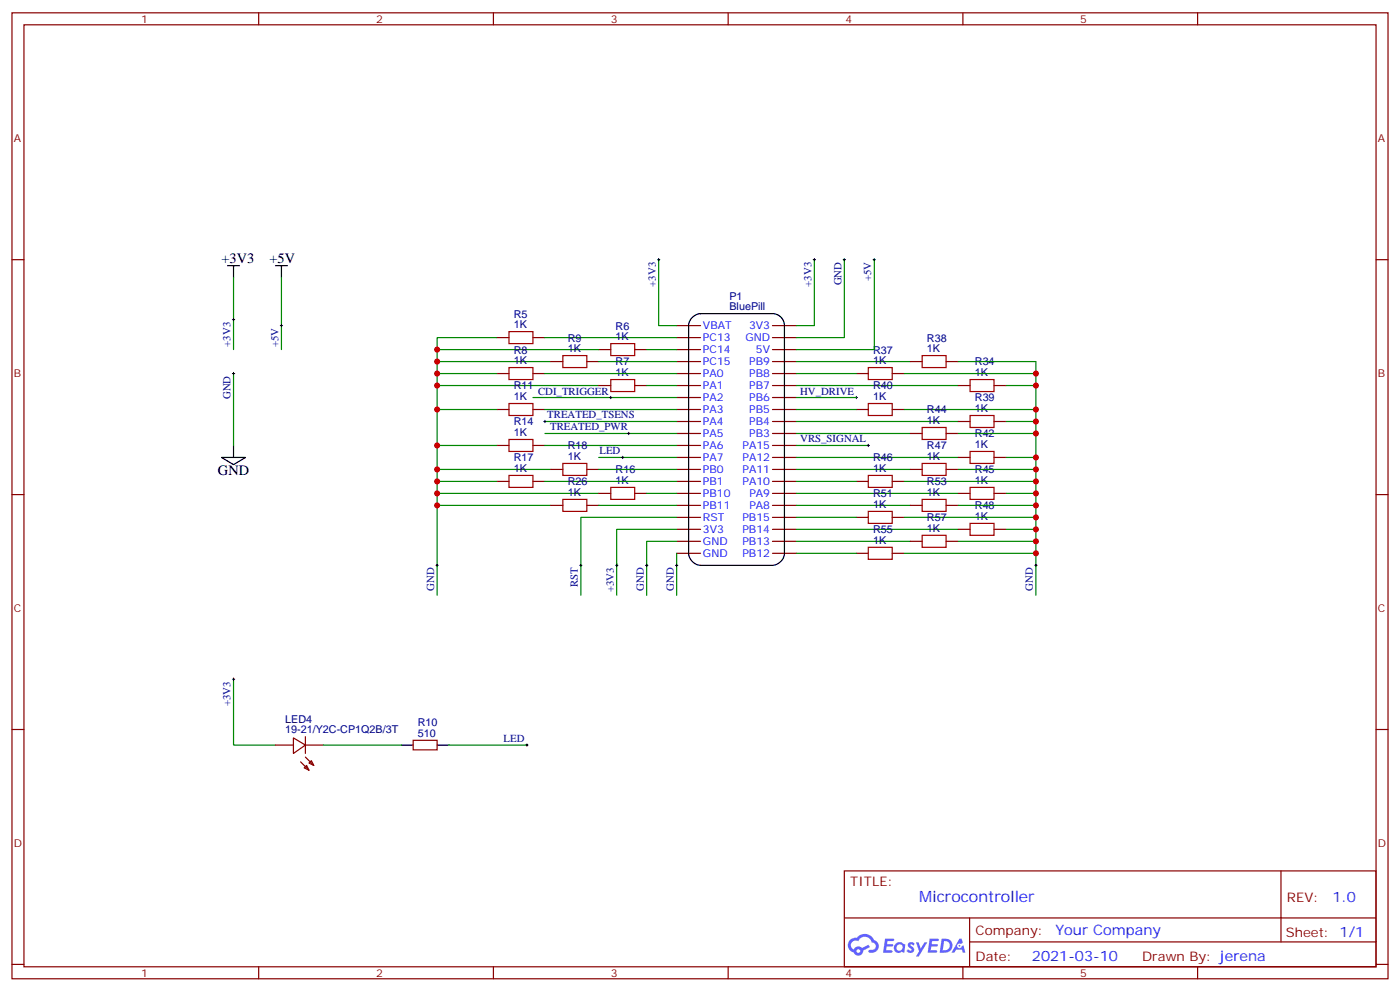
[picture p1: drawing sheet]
<svg xmlns="http://www.w3.org/2000/svg" width="412mm" height="292mm" viewBox="0 0 412 292" stroke-linecap="round" stroke-linejoin="round" font-family="sans-serif">
<g fill="none" stroke="#870000" stroke-width=".35">
<path d="M3.5 3.8h405.4v284.3h-405.4zM7.1 7.3h398.2v277.3h-398.2zM76.2 3.8v3.5M145.3 3.8v3.5M214.5 3.8v3.5M283.6 3.8v3.5M352.8 3.8v3.5M3.5 76.4h3.6M405.3 76.4h3.6M3.5 145.6h3.6M405.3 145.6h3.6M3.5 214.7h3.6"/>
<path d="M405.3 214.7h3.6M248.7 256.4h156.6v28.2h-156.6zM377.3 256.4v20.9M248.7 270.2h156.5M285.6 277.3h119.6M285.6 270.2v14.1M3.5 283.9h3.6M76.2 284.6v3.5M145.3 284.6v3.5M214.5 284.6v3.5M283.6 284.6v3.5M352.8 284.6v3.5"/>
<path d="M405.3 283.9h3.6"/>
</g>
<g fill="#5487ff">
<path d="M267.7 277.5a1.22 1.22 0 0 1 1.7 .3l-.4 .6a.47 .47 0 0 0-.3-.4 .47 .47 0 0 0-.5 .2l.1 .2a1.14 1.14 0 0 1 .8 1.7 1.14 1.14 0 0 1-1.9 0l-.2-.2 .5-.5 .7 .4a.29 .29 0 0 0 .3-.2 .29 .29 0 0 0-.2-.4 1.04 1.04 0 0 1-.6-1.7z"/>
<path d="M260.7 276.3h2.4l.3 .2-.2 .5h-1.8l-.1 .9h1.5l.3 .4-.3 .3h-1.6l-.2 1.1 1.7 .1 .2 .3-.2 .3h-2.6z"/>
<path d="M273.8 276.3h2.4l.3 .2-.1 .5h-1.8l-.2 .9h1.6l.3 .4-.4 .3h-1.6l-.1 1.1 1.7 .1 .2 .3-.2 .3h-2.6z"/>
<path d="M282.6 276.3h.7l.3 1.2-.6 .4a.69 .69 0 0 0-1 .2 .69 .69 0 0 0 .4 1 .69 .69 0 0 0 .9-.6l.5-.3 .6 2.2h-.8l-.2-.8h-1.8l-.5 .8h-.8z"/>
<path d="M269.8 277.4h.8l.6 1.8 1.1-1.8h.9l-2.6 4.2h-.8l.9-1.6z"/>
<path d="M277.4 276.3l-.6 4.1h1.3a2.11 2.11 0 0 0 2.5-2.1 2.11 2.11 0 0 0-2.5-2zM278.1 277a1.39 1.39 0 0 1 1.7 1.4 1.39 1.39 0 0 1-1.8 1.3h-.3z"/>
<path d="M263.7 277.9a1.54 1.54 0 0 0-.1 2.2 1.54 1.54 0 0 0 2.2 .1l.6 .2 .3-2.3-.2-.2h-.4a1.49 1.49 0 0 0-2.4 0zM264 278.9a.94 .94 0 0 1 1.8 0 .94 .94 0 0 1-1.8 0z"/>
<path d="M250.4 276.7a2.18 2.18 0 0 0 1.1 3.7 1.44 1.44 0 0 0 1.6 .9 1.44 1.44 0 0 0 1.2-1.5l2-1-.5-.7-1.9 .9a1.47 1.47 0 0 0-2.4 .5 1.39 1.39 0 0 1-.7-2 1.39 1.39 0 0 1 2-.4 2.12 2.12 0 0 1 2.2-1.3 2.12 2.12 0 0 1 1.9 1.7 1.14 1.14 0 0 1 1.1 1.4 1.14 1.14 0 0 1-1.7 .7 .43 .43 0 0 0-.5 .4 .43 .43 0 0 0 .4 .5 1.98 1.98 0 0 0 2.5-1.3 1.98 1.98 0 0 0-1.2-2.5 3.1 3.1 0 0 0-5.3-.7l-.9 .1zM252.3 280a.55 .55 0 0 1 1.1 0 .55 .55 0 0 1-1.1 0z"/>
<circle cx="282.6" cy="278.4" r=".26"/>
</g>
<g fill="none" stroke="#870000" stroke-width=".35">
<path d="M146.4 99.4h3.5M157 99.4h3.5M199.3 95.8h7.1M199.3 99.4h7.1M227.5 95.8h7.1M227.5 99.4h7.1M146.4 110h3.5M157 110h3.5M162.3 106.4h3.5M172.9 106.4h3.5M176.4 102.9h3.5M176.4 113.5h3.5"/>
<path d="M187 102.9h3.5M187 113.5h3.5M199.3 102.9h7.1M199.3 106.4h7.1M199.3 110h7.1M199.3 113.5h7.1M199.3 117h7.1M227.5 102.9h7.1M227.5 106.4h7.1M227.5 110h7.1M227.5 113.5h7.1M227.5 117h7.1"/>
<path d="M252.2 110h3.6M262.8 110h3.5M268.1 106.4h3.5M278.7 106.4h3.5M282.2 113.5h3.6M292.8 113.5h3.5M146.4 120.5h3.5M146.4 131.1h3.5M157 120.5h3.5M157 131.1h3.5M162.3 138.2h3.5M172.9 138.2h3.5"/>
<path d="M199.3 120.5h7.1M199.3 124.1h7.1M199.3 127.6h7.1M199.3 131.1h7.1M199.3 134.7h7.1M199.3 138.2h7.1M227.5 120.5h7.1M227.5 124.1h7.1M227.5 127.6h7.1M227.5 131.1h7.1M227.5 134.7h7.1M227.5 138.2h7.1"/>
<path d="M252.2 120.5h3.6M262.8 120.5h3.5M268.1 127.6h3.5M268.1 138.2h3.5M278.7 127.6h3.5M278.7 138.2h3.5M282.2 124.1h3.6M282.2 134.7h3.6M292.8 124.1h3.5M292.8 134.7h3.5M146.4 141.7h3.5M157 141.7h3.5"/>
<path d="M162.3 148.8h3.5M172.9 148.8h3.5M176.4 145.2h3.5M187 145.2h3.5M199.3 141.7h7.1M199.3 145.2h7.1M199.3 148.8h7.1M199.3 152.3h7.1M199.3 155.8h7.1M199.3 159.3h7.1M227.5 141.7h7.1M227.5 145.2h7.1"/>
<path d="M227.5 148.8h7.1M227.5 152.3h7.1M227.5 155.8h7.1M227.5 159.3h7.1M252.2 141.7h3.6M252.2 152.3h3.6M262.8 141.7h3.5M262.8 152.3h3.5M268.1 148.8h3.5M268.1 159.3h3.5M278.7 148.8h3.5M278.7 159.3h3.5"/>
<path d="M282.2 145.2h3.6M282.2 155.8h3.6M292.8 145.2h3.5M292.8 155.8h3.5M199.3 162.9h7.1M227.5 162.9h7.1M252.2 162.9h3.6M262.8 162.9h3.5M81.1 219.3h5.3M86.4 217.2l3.6 2.1-3.6 2.5zM90 219.3h5.2M90 216.9v4.9"/>
<path d="M121.7 217.9h7.1v2.8h-7.1zM88.5 224.3l2.5 2.4M89.6 226l.7-.7 .7 1.4zM90 222.8l2.4 2.5M91 224.6l.7-.7 .7 1.4z"/>
</g>
<path d="M67 78.2h3.6M68.8 78.2v3.5M81.1 78.2h3.6M82.9 78.2v3.5M204 93.4a3.6 3.6 0 0 1 2.4-1.1h21.1a3.5 3.5 0 0 1 3.6 3.5v67.1a3.8 3.8 0 0 1-3.6 3.5h-21.1a3.8 3.8 0 0 1-3.6-3.5v-67.1a3.5 3.5 0 0 1 1.2-2.4zM65.3 134.7h7l-3.5 2.1zM68.8 131.1v3.6M118.2 219.3h3.5M128.8 219.3h3.5" fill="none" stroke="#000" stroke-width=".35"/>
<g fill="none" stroke="#008700" stroke-width=".35">
<path d="M194 76.4v19.4h5.3M239.9 76.4v19.4h-5.3M248.7 76.4v23h-14.1M257.5 76.4v26.5h-22.9M68.8 81.7v21.2M82.9 81.7v21.2M146.4 99.4h-17.6v75.8M160.5 99.4h38.8M68.8 110v21.1M128.8 102.9h47.6M128.8 106.4h33.5M128.8 113.5h47.6"/>
<path d="M128.8 110h17.6M157 117h42.3M160.5 110h38.8M176.4 106.4h22.9M190.5 102.9h8.8M190.5 113.5h8.8M234.6 106.4h33.5M234.6 113.5h47.6M234.6 110h17.6M234.6 117h17.6M266.3 110h38.9M282.2 106.4h23v68.8"/>
<path d="M296.3 113.5h8.9M128.8 120.5h17.6M128.8 131.1h17.6M128.8 138.2h33.5M160.5 120.5h38.8M160.5 131.1h38.8M160.5 124.1h38.8M160.5 127.6h38.8M176.4 138.2h22.9M176.4 134.7h22.9M234.6 120.5h17.6M234.6 131.1h21.2"/>
<path d="M234.6 138.2h33.5M234.6 124.1h47.6M234.6 127.6h33.5M234.6 134.7h47.6M266.3 120.5h38.9M282.2 138.2h23M282.2 127.6h23M296.3 124.1h8.9M296.3 134.7h8.9M128.8 145.2h47.6M128.8 141.7h17.6M128.8 148.8h33.5"/>
<path d="M160.5 141.7h38.8M176.4 148.8h22.9M190.5 145.2h8.8M199.3 155.8h-17.6v19.4M199.3 159.3h-8.8v15.9M199.3 152.3h-28.2v22.9M234.6 145.2h47.6M234.6 141.7h17.6M234.6 148.8h33.5M234.6 155.8h47.6M234.6 152.3h17.6M234.6 159.3h33.5"/>
<path d="M266.3 141.7h38.9M266.3 152.3h38.9M282.2 148.8h23M282.2 159.3h23M296.3 145.2h8.9M296.3 155.8h8.9M199.3 162.9v12.3M234.6 162.9h17.6M266.3 162.9h38.9M68.8 199.9v19.4h12.3M95.2 219.3h23M132.3 219.3h22.9"/>
</g>
<g fill="none" stroke="#a10000" stroke-width=".35">
<path d="M149.9 97.6h7.1v3.5h-7.1zM149.9 108.2h7.1v3.5h-7.1zM149.9 118.8h7.1v3.5h-7.1zM165.8 104.7h7.1v3.5h-7.1zM179.9 101.1h7.1v3.6h-7.1zM179.9 111.7h7.1v3.6h-7.1zM255.8 108.2h7v3.5h-7zM255.8 118.8h7v3.5h-7zM271.6 104.7h7.1v3.5h-7.1zM285.8 111.7h7v3.6h-7zM149.9 129.4h7.1v3.5h-7.1zM149.9 139.9h7.1v3.6h-7.1z"/>
<path d="M165.8 136.4h7.1v3.5h-7.1zM255.8 139.9h7v3.6h-7zM271.6 125.8h7.1v3.6h-7.1zM271.6 136.4h7.1v3.5h-7.1zM285.8 122.3h7v3.5h-7zM285.8 132.9h7v3.5h-7zM165.8 147h7.1v3.5h-7.1zM179.9 143.5h7.1v3.5h-7.1zM255.8 150.5h7v3.6h-7zM271.6 147h7.1v3.5h-7.1zM271.6 157.6h7.1v3.5h-7.1zM285.8 143.5h7v3.5h-7z"/>
<path d="M285.8 154.1h7v3.5h-7zM255.8 161.1h7v3.5h-7z"/>
</g>
<g fill="none" stroke="#000" stroke-width=".29">
<path d="M193.7 76.4h.7M194 76.1v.7M239.5 76.4h.7M239.9 76.1v.7M248.4 76.4h.7M248.7 76.1v.7M257.2 76.4h.7M257.5 76.1v.7M68.4 94.1h.7M68.8 93.7v.7M82.5 95.8h.8M82.9 95.5v.7"/>
<path d="M68.4 110h.7M68.8 109.6v.7M179.6 117h.7M179.9 116.7v.7M251.9 117h.7M252.2 116.7v.7M160.2 124.1h.7M160.5 123.7v.7M183.1 134.7h.7M183.4 134.3v.7M184.9 127.6h.7M185.2 127.2v.8"/>
<path d="M255.4 131.1h.7M255.8 130.8v.7M128.4 166.4h.7M128.8 166.1v.7M170.7 166.4h.7M171.1 166.1v.7M181.3 166.4h.7M181.7 166.1v.7M190.1 166.4h.8M190.5 166.1v.7M199 166.4h.7M199.3 166.1v.7"/>
<path d="M304.8 166.4h.7M305.2 166.1v.7M68.4 199.9h.7M68.8 199.6v.7M154.9 219.3h.7M155.2 219v.7"/>
</g>
<g fill="#c00">
<circle cx="128.8" cy="102.9" r=".88"/>
<circle cx="128.8" cy="106.4" r=".88"/>
<circle cx="128.8" cy="113.5" r=".88"/>
<circle cx="128.8" cy="110" r=".88"/>
<circle cx="128.8" cy="120.5" r=".88"/>
<circle cx="128.8" cy="131.1" r=".88"/>
<circle cx="128.8" cy="138.2" r=".88"/>
<circle cx="128.8" cy="145.2" r=".88"/>
<circle cx="128.8" cy="141.7" r=".88"/>
<circle cx="128.8" cy="148.8" r=".88"/>
<circle cx="305.2" cy="110" r=".88"/>
<circle cx="305.2" cy="113.5" r=".88"/>
<circle cx="305.2" cy="120.5" r=".88"/>
<circle cx="305.2" cy="124.1" r=".88"/>
<circle cx="305.2" cy="127.6" r=".88"/>
<circle cx="305.2" cy="134.7" r=".88"/>
<circle cx="305.2" cy="141.7" r=".88"/>
<circle cx="305.2" cy="138.2" r=".88"/>
<circle cx="305.2" cy="145.2" r=".88"/>
<circle cx="305.2" cy="152.3" r=".88"/>
<circle cx="305.2" cy="148.8" r=".88"/>
<circle cx="305.2" cy="155.8" r=".88"/>
<circle cx="305.2" cy="162.9" r=".88"/>
<circle cx="305.2" cy="159.3" r=".88"/>
</g>
<text font-size="4.6" fill="#00f" x="270.8" y="265.4">Microcontroller</text>
<g font-size="4.2">
<text x="65.3" y="77.5">+3V3</text>
<text x="79.4" y="77.5">+5V</text>
<text x="64.2" y="139.9">GND</text>
</g>
<g font-size="4.2" fill="#00f">
<text x="392.5" y="265.6">1.0</text>
<text x="310.9" y="275.2">Your Company</text>
<text x="304" y="283">2021-03-10</text>
</g>
<g font-size="3.9" fill="#800">
<text x="250.5" y="260.9">TITLE:</text>
<text x="379.1" y="265.6">REV:</text>
<text x="287.4" y="275.1">Company:</text>
<text x="378.7" y="275.8">Sheet: 1/1</text>
<text x="287.4" y="282.8">Date:</text>
<text x="336.4" y="282.9">Drawn By: jerena</text>
</g>
<g font-size="3.2" fill="#800">
<text x="41.6" y="6.8">1</text>
<text x="110.8" y="6.8">2</text>
<text x="179.9" y="6.8">3</text>
<text x="249.1" y="6.8">4</text>
<text x="318.2" y="6.8">5</text>
<text x="4.1" y="41.9">A</text>
<text x="405.9" y="41.9">A</text>
<text x="4.1" y="111">B</text>
<text x="405.9" y="111">B</text>
<text x="4.1" y="180.2">C</text>
<text x="405.9" y="180.2">C</text>
<text x="4.1" y="249.3">D</text>
<text x="405.9" y="249.3">D</text>
<text x="41.6" y="287.6">1</text>
<text x="110.8" y="287.6">2</text>
<text x="179.9" y="287.6">3</text>
<text x="249.1" y="287.6">4</text>
<text x="318.2" y="287.6">5</text>
</g>
<g font-size="3.2" fill="#000080">
<text x="256.7" y="82.8" transform="rotate(-90 256.7 82.8)">+5V</text>
<text x="193.2" y="84.4" transform="rotate(-90 193.2 84.4)">+3V3</text>
<text x="214.9" y="88.2">P1</text>
<text x="239" y="84.4" transform="rotate(-90 239 84.4)">+3V3</text>
<text x="247.8" y="84" transform="rotate(-90 247.8 84)">GND</text>
<text x="151.4" y="93.5">R5</text>
<text x="214.9" y="91.3">BluePill</text>
<text x="151.4" y="96.6">1K</text>
<text x="167.2" y="100.5">R9</text>
<text x="181.3" y="100.1">1K</text>
<text x="181.3" y="97">R6</text>
<text x="273.1" y="100.5">R38</text>
<text x="67.9" y="102" transform="rotate(-90 67.9 102)">+3V3</text>
<text x="82" y="102.2" transform="rotate(-90 82 102.2)">+5V</text>
<text x="151.4" y="107.1">1K</text>
<text x="151.4" y="104.1">R8</text>
<text x="167.2" y="103.6">1K</text>
<text x="181.3" y="107.6">R7</text>
<text x="257.2" y="107.1">1K</text>
<text x="257.2" y="104.1">R37</text>
<text x="273.1" y="103.6">1K</text>
<text x="287.2" y="107.6">R34</text>
<text x="181.3" y="110.7">1K</text>
<text x="287.2" y="110.7">1K</text>
<text x="67.9" y="117.5" transform="rotate(-90 67.9 117.5)">GND</text>
<text x="151.4" y="117.7">1K</text>
<text x="151.4" y="114.6">R11</text>
<text x="158.5" y="116.1">CDI_TRIGGER</text>
<text x="235.7" y="116.1">HV_DRIVE</text>
<text x="257.2" y="117.7">1K</text>
<text x="257.2" y="114.6">R40</text>
<text x="287.2" y="118.2">R39</text>
<text x="151.4" y="125.2">R14</text>
<text x="161.2" y="123.2">TREATED_TSENS</text>
<text x="273.1" y="124.8">1K</text>
<text x="273.1" y="121.7">R44</text>
<text x="287.2" y="121.2">1K</text>
<text x="151.4" y="128.3">1K</text>
<text x="162" y="126.7">TREATED_PWR</text>
<text x="235.7" y="130.2">VRS_SIGNAL</text>
<text x="287.2" y="131.8">1K</text>
<text x="287.2" y="128.8">R42</text>
<text x="151.4" y="135.8">R17</text>
<text x="167.2" y="135.4">1K</text>
<text x="167.2" y="132.3">R18</text>
<text x="176.6" y="133.8">LED</text>
<text x="257.2" y="135.8">R46</text>
<text x="273.1" y="135.4">1K</text>
<text x="273.1" y="132.3">R47</text>
<text x="151.4" y="138.9">1K</text>
<text x="167.2" y="142.9">R26</text>
<text x="181.3" y="142.4">1K</text>
<text x="181.3" y="139.3">R16</text>
<text x="257.2" y="138.9">1K</text>
<text x="273.1" y="142.9">R53</text>
<text x="287.2" y="142.4">1K</text>
<text x="287.2" y="139.3">R45</text>
<text x="167.2" y="145.9">1K</text>
<text x="257.2" y="149.5">1K</text>
<text x="257.2" y="146.4">R51</text>
<text x="273.1" y="145.9">1K</text>
<text x="287.2" y="149.9">R48</text>
<text x="273.1" y="153.4">R57</text>
<text x="287.2" y="153">1K</text>
<text x="257.2" y="160.1">1K</text>
<text x="257.2" y="157">R55</text>
<text x="273.1" y="156.5">1K</text>
<text x="127.9" y="174" transform="rotate(-90 127.9 174)">GND</text>
<text x="170.2" y="172.9" transform="rotate(-90 170.2 172.9)">RST</text>
<text x="189.6" y="174" transform="rotate(-90 189.6 174)">GND</text>
<text x="198.4" y="174" transform="rotate(-90 198.4 174)">GND</text>
<text x="304.3" y="174" transform="rotate(-90 304.3 174)">GND</text>
<text x="180.8" y="174.3" transform="rotate(-90 180.8 174.3)">+3V3</text>
<text x="67.9" y="207.9" transform="rotate(-90 67.9 207.9)">+3V3</text>
<text x="84" y="215.8">19-21/Y2C-CP1Q2B/3T</text>
<text x="84" y="212.8">LED4</text>
<text x="123.1" y="213.8">R10</text>
<text x="123.1" y="216.9">510</text>
<text x="148.4" y="218.4">LED</text>
</g>
<g font-size="3.2" fill="#00f">
<text x="207.1" y="96.9">VBAT</text>
<text x="207.1" y="100.4">PC13</text>
<text x="219.6" y="100.4">GND</text>
<text x="220.6" y="96.9">3V3</text>
<text x="207.1" y="104">PC14</text>
<text x="207.1" y="107.5">PC15</text>
<text x="220.7" y="107.5">PB9</text>
<text x="222.7" y="104">5V</text>
<text x="207.1" y="111">PA0</text>
<text x="220.7" y="111">PB8</text>
<text x="207.1" y="114.5">PA1</text>
<text x="207.1" y="118.1">PA2</text>
<text x="220.7" y="114.5">PB7</text>
<text x="220.7" y="118.1">PB6</text>
<text x="207.1" y="121.6">PA3</text>
<text x="207.1" y="125.1">PA4</text>
<text x="220.7" y="121.6">PB5</text>
<text x="220.7" y="125.1">PB4</text>
<text x="207.1" y="128.7">PA5</text>
<text x="220.7" y="128.7">PB3</text>
<text x="207.1" y="132.2">PA6</text>
<text x="207.1" y="135.7">PA7</text>
<text x="218.7" y="132.2">PA15</text>
<text x="218.7" y="135.7">PA12</text>
<text x="207.1" y="139.2">PB0</text>
<text x="207.1" y="142.8">PB1</text>
<text x="218.7" y="139.2">PA11</text>
<text x="218.7" y="142.8">PA10</text>
<text x="207.1" y="146.3">PB10</text>
<text x="207.1" y="149.8">PB11</text>
<text x="220.7" y="146.3">PA9</text>
<text x="220.7" y="149.8">PA8</text>
<text x="207.1" y="153.4">RST</text>
<text x="218.7" y="153.4">PB15</text>
<text x="207.1" y="156.9">3V3</text>
<text x="207.1" y="160.4">GND</text>
<text x="218.7" y="156.9">PB14</text>
<text x="218.7" y="160.4">PB13</text>
<text x="207.1" y="163.9">GND</text>
<text x="218.7" y="163.9">PB12</text>
</g>
</svg>
